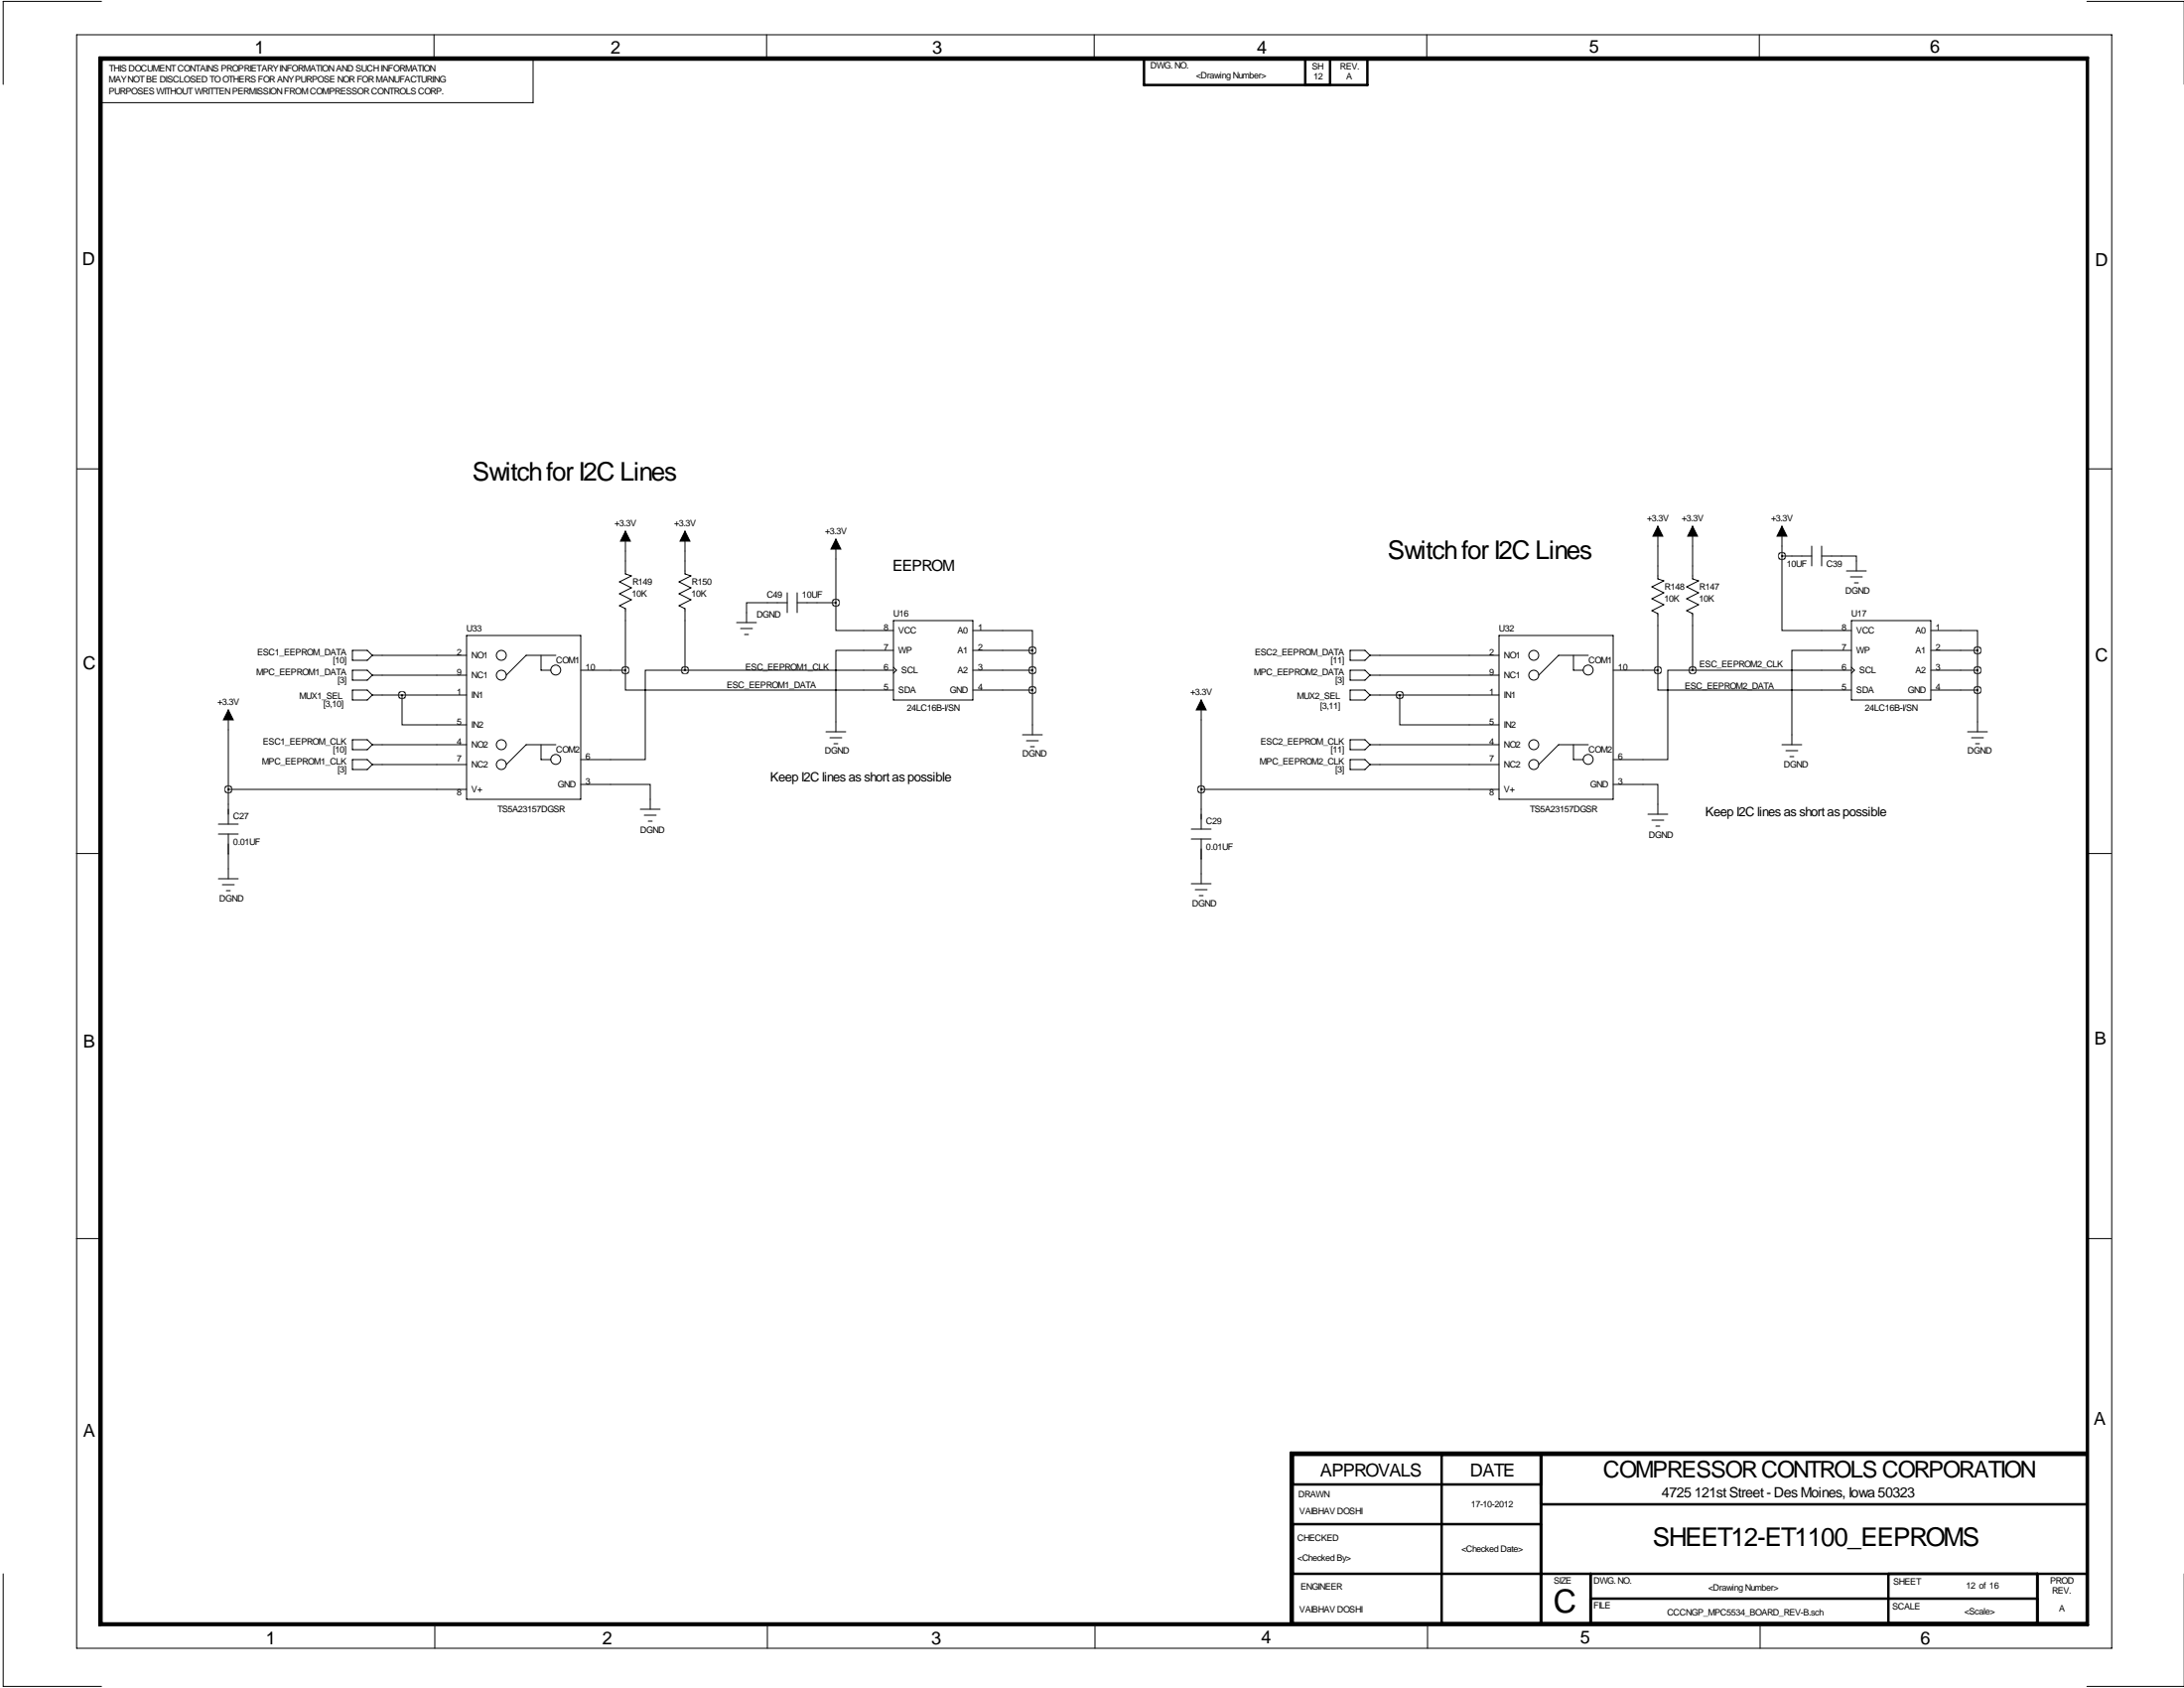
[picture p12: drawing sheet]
<svg xmlns="http://www.w3.org/2000/svg" width="559mm" height="432mm" viewBox="0 0 559 432" stroke-linecap="round" stroke-linejoin="round" font-family="sans-serif">
<g fill="none" stroke="#000" stroke-width=".25">
<path d="M19.6 8.9h520.7v412.7h-520.7zM26 .4h-25.2v21.2M111 8.9v6.3M143.6 15.2h-7.2v11.1h-110.8M196.1 8.9v6.3M280 8.9v6.3M365 8.9v6.3M450.1 8.9v6.3M534 .4h24.8M19.7 119.9h6.4M533.9 119.9h6.4M160 135.9v10.9l1.5 .5-3 1.5 3 1.6-3 1.5 3 1.5-3 1.5 1.5 .8v15.7"/>
<path d="M175.3 135.9v10.9l1.5 .5-3.1 1.5 3.1 1.6-3.1 1.5 3.1 1.5-3.1 1.5 1.6 .8v15.7M213.9 137.9v16.3M424.2 134.6v13.5l1.5 .5-3 1.5 3 1.5-3 1.6 3 1.5-3 1.5 1.5 .8v14.4M433.1 134.6v13.5l1.5 .5-3.1 1.5 3.1 1.5-3.1 1.6 3.1 1.5-3.1 1.5 1.6 .8v14.4M455.9 134.6v7.6M463.5 139.7v5.1M466.1 139.7v5.1M188.5 159.3h5M201.4 154.2h-10.4v5.1M201.4 151.6v5.1M204 154.2h9.9M204 151.6v5.1"/>
<path d="M213.9 154.2v7.1h14.7M228.6 158.8h20.3v20.3h-20.3zM455.9 142.2v19.1h17.8M455.9 142.2h7.6M466.1 142.2h8.9v3.8M472.4 146h5.1M473.5 147.6h3M473.7 158.8h20.3v20.3h-20.3zM474.5 149.1h1M90.2 176.5h3.8l1.2 1.3-1.2 1.3h-3.8zM90.2 171.4h3.8l1.2 1.3-1.2 1.3h-3.8zM90.2 166.4h3.8l1.2 1.2-1.2 1.3h-3.8z"/>
<path d="M95.2 167.6h24.2M95.2 177.8h24.2M95.2 172.7h24.2M102.9 177.8v7.6h16.5M119.4 162.6h29.2v41.9h-29.2zM138.4 167.6v3.8h2.6M142.2 167.6h-7.6l-5.1 5.1M148.6 171.4h11.4M160 171.4v5.1h68.6M175.3 171.4h-10.2v22.9h-16.5M175.3 171.4h53.3M189.5 160.8h3"/>
<path d="M190.5 162.3h1M228.6 166.4h-14.7v20.8M228.6 170.7l.8 .7-.8 .8M248.9 161.3h15.3v5.1M248.9 176.5h15.3M248.9 171.4h15.3M248.9 166.4h15.3M264.2 166.4v21.6M307.3 179.1v33M345.4 176.5h3.8l1.3 1.3-1.3 1.3h-3.8zM345.4 171.4h3.8l1.3 1.3-1.3 1.3h-3.8zM345.4 166.4h3.8l1.3 1.2-1.3 1.3h-3.8z"/>
<path d="M350.5 167.6h33M350.5 177.8h33M350.5 172.7h33M358.1 177.8v7.6h25.4M383.5 162.6h29.2v41.9h-29.2zM402.6 167.6v3.8h2.5M406.4 167.6h-7.6l-5.1 5.1M412.7 171.4h11.5M424.2 171.4v5.1h49.5M433.1 171.4h-6.4v22.9h-14M433.1 171.4h40.6M473.7 166.4h-15.2v24.1"/>
<path d="M473.7 170.7l.8 .7-.8 .8M494 161.3h12v5.1M494 176.5h12M494 171.4h12M494 166.4h12M506 166.4v20.8M58.4 181.6v29.2M90.2 194.3h3.8l1.2 1.3-1.2 1.2h-3.8zM90.2 189.2h3.8l1.2 1.3-1.2 1.3h-3.8zM95.2 190.5h24.2M95.2 195.6h24.2M138.4 190.5v3.8h2.6"/>
<path d="M142.2 190.5h-7.6l-5.1 5.1M211.3 187.2h5.1M212.3 188.7h3.1M213.4 190.2h1M261.6 188h5.1M262.6 189.5h3.1M263.7 191h1M345.4 194.3h3.8l1.3 1.3-1.3 1.2h-3.8zM345.4 189.2h3.8l1.3 1.3-1.3 1.3h-3.8zM350.5 190.5h33M350.5 195.6h33M402.6 190.5v3.8h2.5"/>
<path d="M406.4 190.5h-7.6l-5.1 5.1M455.9 190.5h5.1M456.9 192h3.1M458 193.5h1M503.4 187.2h5.1M504.4 188.7h3.1M505.5 190.2h1M19.6 218.3h6.4M55.9 210.8h5.1M55.9 213.4h5.1M58.4 201.9h61M58.4 213.4v11.4"/>
<path d="M148.6 200.7h17.8v6.3M163.8 207h5.1M164.8 208.5h3.1M165.9 210.1h1M304.8 212.1h5.1M304.8 214.6h5.1M307.3 201.9h76.2M307.3 214.6v11.5M412.7 200.7h11.5v7.6M421.6 208.3h5.1M422.7 209.8h3M423.7 211.3h1"/>
<path d="M533.8 218.3h6.4M55.9 224.8h5.1M56.9 226.3h3M57.9 227.8h1M304.8 226.1h5.1M305.8 227.6h3.1M306.8 229.1h1M19.6 316.8h6.4M533.8 316.8h6.4M.8 402.6v28.8h25.2M111.3 415.3v6.3M196.3 415.3v6.3"/>
<path d="M280.2 415.3v6.3M365.3 415.3v6.3M450.3 415.3v6.3M534 431.4h24.8"/>
<circle cx="128.3" cy="167.6" r="1.27"/>
<circle cx="128.3" cy="172.7" r="1.27"/>
<circle cx="142.2" cy="171.4" r="1.27"/>
<circle cx="392.4" cy="167.6" r="1.27"/>
<circle cx="392.4" cy="172.7" r="1.27"/>
<circle cx="406.3" cy="171.4" r="1.27"/>
<circle cx="128.3" cy="195.6" r="1.27"/>
<circle cx="128.3" cy="190.5" r="1.27"/>
<circle cx="142.2" cy="194.3" r="1.27"/>
<circle cx="392.4" cy="195.6" r="1.27"/>
<circle cx="392.4" cy="190.5" r="1.27"/>
<circle cx="406.3" cy="194.3" r="1.27"/>
</g>
<g fill="none" stroke="#000" stroke-width=".63">
<path d="M25.5 14.7h508.7v401h-508.7zM26 15.2h508v400.1h-508zM292.7 15h57.2v6.7h-57.2zM334 21.7v-6.7h6.3v6.7M330.8 379.7h63.5M368.9 372.1v43.2M394.3 372.1v43.2M534 372.1h-203.2v43.2M534 371.6h-203.7v43.7M330.8 389.9h63.5M394.3 384.8h139.7M330.8 402.6h203.2"/>
<path d="M407 402.6v12.7M407 408.9h114.3M483.2 402.6v12.7M521.3 402.6v12.7"/>
</g>
<path d="M160 135.9l1.3 2.5h-2.6zM175.3 135.9l1.2 2.5h-2.5zM213.9 137.9l1.2 2.6h-2.5zM424.2 134.6l1.2 2.6h-2.5zM433.1 134.6l1.2 2.6h-2.5zM455.9 134.6l1.3 2.6h-2.5zM307.3 179.1l1.3 2.5h-2.5zM58.4 181.6l1.3 2.5h-2.6z" fill="#000" stroke="#000" stroke-width=".25"/>
<path d="M213.8 154.2a.07 .07 0 0 0 .1 0 .07 .07 0 0 0-.1 0zM264.1 166.4a.07 .07 0 0 0 .1 0 .07 .07 0 0 0-.1 0zM264.1 171.4a.07 .07 0 0 0 .1 0 .07 .07 0 0 0-.1 0zM264.1 176.5a.07 .07 0 0 0 .1 0 .07 .07 0 0 0-.1 0zM102.8 177.8a.07 .07 0 0 0 .1 0 .07 .07 0 0 0-.1 0zM160 171.4a.07 .07 0 0 0 .1 0 .07 .07 0 0 0-.1 0zM175.2 171.4a.07 .07 0 0 0 .1 0 .07 .07 0 0 0-.1 0zM455.9 142.2a.07 .07 0 0 0 .1 0 .07 .07 0 0 0-.1 0zM505.9 166.4a.07 .07 0 0 0 .1 0 .07 .07 0 0 0-.1 0zM505.9 171.4a.07 .07 0 0 0 .1 0 .07 .07 0 0 0-.1 0zM505.9 176.5a.07 .07 0 0 0 .1 0 .07 .07 0 0 0-.1 0zM358.1 177.8a.07 .07 0 0 0 .1 0 .07 .07 0 0 0-.1 0zM424.1 171.5a.07 .07 0 0 0 .1 0 .07 .07 0 0 0-.1 0zM433 171.4a.07 .07 0 0 0 .1 0 .07 .07 0 0 0-.1 0zM58.4 201.9a.07 .07 0 0 0 .1 0 .07 .07 0 0 0-.1 0zM307.3 201.9a.07 .07 0 0 0 .1 0 .07 .07 0 0 0-.1 0z" fill="#000" stroke="#000" stroke-width="1.9"/>
<text font-size="8.2" x="397.5" y="412.4">C</text>
<g font-size="6.6">
<text x="120.9" y="122.9">Switch for I2C Lines</text>
<text x="355.1" y="143">Switch for I2C Lines</text>
<text x="422.8" y="395.4">SHEET12-ET1100_EEPROMS</text>
</g>
<text font-size="5.9" x="410.2" y="378">COMPRESSOR CONTROLS CORPORATION</text>
<g font-size="4.6">
<text x="65.1" y="13.7">1</text>
<text x="156.3" y="13.7">2</text>
<text x="238.5" y="13.7">3</text>
<text x="321.6" y="13.7">4</text>
<text x="406.6" y="13.5">5</text>
<text x="493.8" y="13.5">6</text>
<text x="21.1" y="67.9">D</text>
<text x="536.1" y="68.1">D</text>
<text x="21.2" y="171.1">C</text>
<text x="536" y="169.2">C</text>
<text x="21.3" y="268.1">B</text>
<text x="535.9" y="267.2">B</text>
<text x="535.7" y="364.5">A</text>
<text x="21.3" y="367.5">A</text>
<text x="337.8" y="377.7">APPROVALS</text>
<text x="376.2" y="377.7">DATE</text>
<text x="68" y="420.6">1</text>
<text x="154.1" y="420.6">2</text>
<text x="238.3" y="420.6">3</text>
<text x="322.7" y="420.5">4</text>
<text x="404.4" y="420.4">5</text>
<text x="491.4" y="420.6">6</text>
</g>
<text font-size="4" x="228.3" y="146.1">EEPROM</text>
<text font-size="3.6" x="425.2" y="383">4725 121st Street - Des Moines, Iowa 50323</text>
<g font-size="3.3">
<text x="197.1" y="199.9">Keep I2C lines as short as possible</text>
<text x="436.4" y="208.8">Keep I2C lines as short as possible</text>
</g>
<g font-size="2.3">
<text x="294.3" y="17.6">DWG. NO.</text>
<text x="335.7" y="17.7">SH</text>
<text x="342.9" y="17.8">REV.</text>
<text x="27.8" y="21.1">MAY NOT BE DISCLOSED TO OTHERS FOR ANY PURPOSE NOR FOR MANUFACTURING</text>
<text x="27.9" y="18.3">THIS DOCUMENT CONTAINS PROPRIETARY INFORMATION AND SUCH INFORMATION</text>
<text x="306.1" y="20.1">&lt;Drawing Number&gt;</text>
<text x="336.1" y="20.3">12</text>
<text x="344.5" y="20.3">A</text>
<text x="27.8" y="24.2">PURPOSES WITHOUT WRITTEN PERMISSION FROM COMPRESSOR CONTROLS CORP.</text>
<text x="157.3" y="134.6">+3.3V</text>
<text x="172.5" y="134.6">+3.3V</text>
<text x="211.1" y="136.7">+3.3V</text>
<text x="421.4" y="133.4">+3.3V</text>
<text x="430.3" y="133.4">+3.3V</text>
<text x="453.2" y="133.4">+3.3V</text>
<text x="161.8" y="149.7">R149</text>
<text x="177" y="149.7">R150</text>
<text x="457.1" y="145">10UF</text>
<text x="467.4" y="145">C39</text>
<text x="161.7" y="152.6">10K</text>
<text x="176.9" y="152.6">10K</text>
<text x="196.2" y="152.9">C49</text>
<text x="205.2" y="152.9">10UF</text>
<text x="425.9" y="153.9">10K</text>
<text x="426" y="150.9">R148</text>
<text x="434.7" y="153.9">10K</text>
<text x="434.8" y="150.9">R147</text>
<text x="472.2" y="151.9">DGND</text>
<text x="119.4" y="161.5">U33</text>
<text x="193.5" y="158">DGND</text>
<text x="226.1" y="161.3">8</text>
<text x="228.6" y="157.7">U16</text>
<text x="250.2" y="161.3">1</text>
<text x="383.5" y="161.5">U32</text>
<text x="471.3" y="161.3">8</text>
<text x="473.7" y="157.7">U17</text>
<text x="495.3" y="161.3">1</text>
<text x="65.9" y="167.6">ESC1_EEPROM_DATA</text>
<text x="116.9" y="167.6">2</text>
<text x="226.1" y="166.4">7</text>
<text x="229.9" y="162.1">VCC</text>
<text x="229.9" y="167.1">WP</text>
<text x="245" y="162.1">A0</text>
<text x="245" y="167.1">A1</text>
<text x="250.2" y="166.4">2</text>
<text x="321.1" y="167.6">ESC2_EEPROM_DATA</text>
<text x="381.1" y="167.6">2</text>
<text x="471.3" y="166.4">7</text>
<text x="475" y="162.1">VCC</text>
<text x="475" y="167.1">WP</text>
<text x="490.1" y="162.1">A0</text>
<text x="490.1" y="167.1">A1</text>
<text x="495.3" y="166.4">2</text>
<text x="65.6" y="172.7">MPC_EEPROM1_DATA</text>
<text x="85.2" y="169.7">[10]</text>
<text x="116.9" y="172.7">9</text>
<text x="120.6" y="173.5">NC1</text>
<text x="120.6" y="168.4">NO1</text>
<text x="142.3" y="169.7">COM1</text>
<text x="149.9" y="171.5">10</text>
<text x="190.7" y="171.5">ESC_EEPROM1_CLK</text>
<text x="226.1" y="171.5">6</text>
<text x="230.6" y="172.2">SCL</text>
<text x="245" y="172.2">A2</text>
<text x="250.2" y="171.5">3</text>
<text x="320.9" y="172.7">MPC_EEPROM2_DATA</text>
<text x="340.5" y="169.7">[11]</text>
<text x="381.1" y="172.7">9</text>
<text x="384.8" y="173.5">NC1</text>
<text x="384.8" y="168.4">NO1</text>
<text x="406.4" y="169.7">COM1</text>
<text x="414" y="171.5">10</text>
<text x="434.8" y="170.7">ESC_EEPROM2_CLK</text>
<text x="471.3" y="171.5">6</text>
<text x="475.7" y="172.2">SCL</text>
<text x="490.1" y="172.2">A2</text>
<text x="495.3" y="171.5">3</text>
<text x="76.6" y="178.8">MUX1_SEL</text>
<text x="86.4" y="174.8">[3]</text>
<text x="116.9" y="177.8">1</text>
<text x="120.6" y="178.6">IN1</text>
<text x="186" y="176">ESC_EEPROM1_DATA</text>
<text x="226.1" y="176.5">5</text>
<text x="229.9" y="177.3">SDA</text>
<text x="243" y="177.3">GND</text>
<text x="250.2" y="176.5">4</text>
<text x="304.6" y="177.8">+3.3V</text>
<text x="331.8" y="178.8">MUX2_SEL</text>
<text x="341.7" y="174.8">[3]</text>
<text x="381.1" y="177.8">1</text>
<text x="384.8" y="178.6">IN1</text>
<text x="431.1" y="176.3">ESC_EEPROM2_DATA</text>
<text x="471.3" y="176.5">5</text>
<text x="475" y="177.3">SDA</text>
<text x="488.1" y="177.3">GND</text>
<text x="495.3" y="176.5">4</text>
<text x="55.7" y="180.3">+3.3V</text>
<text x="82.7" y="180.9">[3,10]</text>
<text x="116.9" y="185.4">5</text>
<text x="232" y="181.9">24LC16B-I/SN</text>
<text x="337.8" y="181.4">[3,11]</text>
<text x="381.1" y="185.4">5</text>
<text x="477.1" y="181.9">24LC16B-I/SN</text>
<text x="67.3" y="190.5">ESC1_EEPROM_CLK</text>
<text x="116.9" y="190.5">4</text>
<text x="120.6" y="191.3">NO2</text>
<text x="120.6" y="186.2">IN2</text>
<text x="322.6" y="190.5">ESC2_EEPROM_CLK</text>
<text x="381.1" y="190.5">4</text>
<text x="384.8" y="191.3">NO2</text>
<text x="384.8" y="186.2">IN2</text>
<text x="67" y="195.6">MPC_EEPROM1_CLK</text>
<text x="85.2" y="192.5">[10]</text>
<text x="86.4" y="197.6">[3]</text>
<text x="116.9" y="194.8">7</text>
<text x="120.6" y="196.3">NC2</text>
<text x="142.3" y="192.5">COM2</text>
<text x="149.9" y="194.3">6</text>
<text x="211.1" y="192.8">DGND</text>
<text x="261.6" y="193.5">DGND</text>
<text x="322.3" y="195.6">MPC_EEPROM2_CLK</text>
<text x="340.5" y="192.5">[11]</text>
<text x="341.7" y="197.6">[3]</text>
<text x="381.1" y="194.8">7</text>
<text x="384.8" y="196.3">NC2</text>
<text x="406.4" y="192.5">COM2</text>
<text x="414" y="194.3">6</text>
<text x="456.4" y="196.3">DGND</text>
<text x="503.4" y="192.8">DGND</text>
<text x="116.9" y="203.5">8</text>
<text x="120.6" y="202.7">V+</text>
<text x="142.7" y="201.4">GND</text>
<text x="149.9" y="200.7">3</text>
<text x="381.1" y="203.5">8</text>
<text x="384.8" y="202.7">V+</text>
<text x="406.9" y="201.4">GND</text>
<text x="414" y="200.7">3</text>
<text x="59.7" y="209.5">C27</text>
<text x="127.3" y="207.8">TS5A23157DGSR</text>
<text x="391.4" y="207.8">TS5A23157DGSR</text>
<text x="163.8" y="213.1">DGND</text>
<text x="308.6" y="210.8">C29</text>
<text x="421.9" y="214.4">DGND</text>
<text x="59.7" y="216.2">0.01UF</text>
<text x="308.6" y="217.4">0.01UF</text>
<text x="56.1" y="230.6">DGND</text>
<text x="305.1" y="231.9">DGND</text>
<text x="332.2" y="383">DRAWN</text>
<text x="332.5" y="387.3">VAIBHAV DOSHI</text>
<text x="376.4" y="385.6">17-10-2012</text>
<text x="332" y="394.2">CHECKED</text>
<text x="332" y="399.3">&lt;Checked By&gt;</text>
<text x="373.9" y="397">&lt;Checked Date&gt;</text>
<text x="332.7" y="406.7">ENGINEER</text>
<text x="397.6" y="405.1">SIZE</text>
<text x="407.7" y="405.1">DWG. NO.</text>
<text x="437.1" y="406.9">&lt;Drawing Number&gt;</text>
<text x="484.4" y="405.4">SHEET</text>
<text x="503.1" y="406.4">12 of 16</text>
<text x="524.6" y="405.1">PROD</text>
<text x="525.1" y="407.7">REV.</text>
<text x="332.5" y="412.5">VAIBHAV DOSHI</text>
<text x="407.7" y="411.5">FILE</text>
<text x="426.6" y="413.3">CCCNGP_MPC5534_BOARD_REV-B.sch</text>
<text x="484.2" y="411.7">SCALE</text>
<text x="502.7" y="413">&lt;Scale&gt;</text>
<text x="526.8" y="412.2">A</text>
</g>
</svg>
